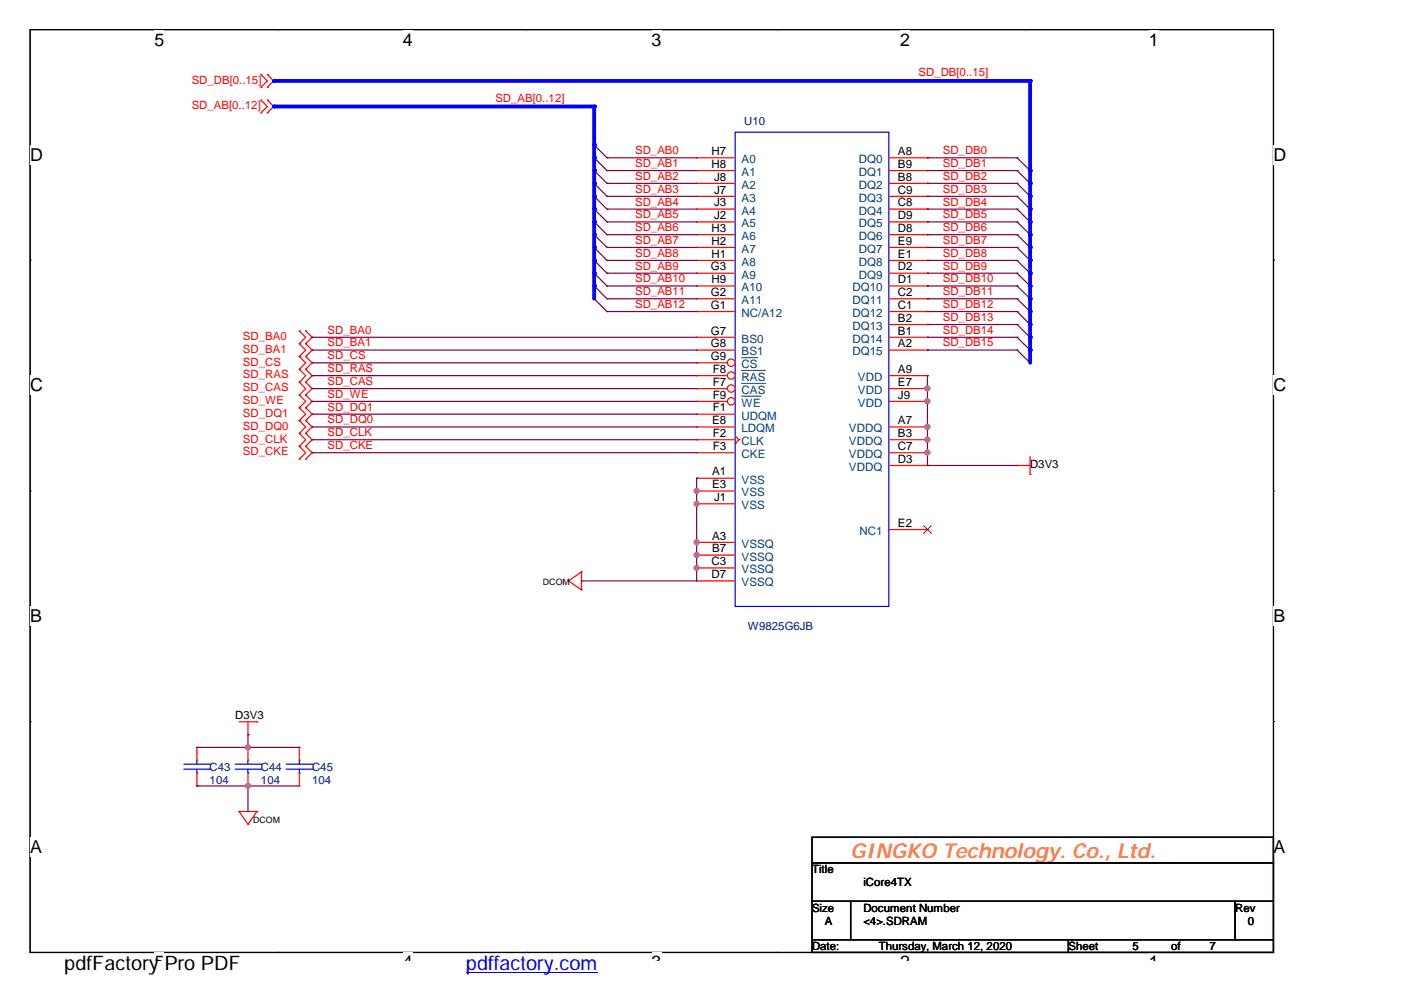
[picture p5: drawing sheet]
<svg xmlns="http://www.w3.org/2000/svg" width="297mm" height="210mm" viewBox="0 0 297 210" stroke-linecap="round" stroke-linejoin="round" font-family="sans-serif">
<path d="M6.4 6.3h263.6v195.6h-263.6z" fill="none" stroke="#000" stroke-width=".25"/>
<g fill="#fff">
<path d="M32.7 6.3h2.1v4.2h-2.1z"/>
<path d="M32.7 201.9h2.1v1.7h-2.1z"/>
</g>
<path d="M59.1 6.3h.1M59.1 201.9h.1" fill="none" stroke="#000" stroke-width=".25"/>
<g fill="#fff">
<path d="M85.4 6.3h2.1v4.2h-2.1z"/>
<path d="M85.4 201.9h2.1v1.7h-2.1z"/>
</g>
<path d="M111.8 6.3h.1M111.8 201.9h.1" fill="none" stroke="#000" stroke-width=".25"/>
<g fill="#fff">
<path d="M138.1 6.3h2.2v4.2h-2.2z"/>
<path d="M138.1 201.9h2.2v1.7h-2.2z"/>
</g>
<path d="M164.5 6.3h.1M164.5 201.9h.1" fill="none" stroke="#000" stroke-width=".25"/>
<g fill="#fff">
<path d="M190.9 6.3h2.1v4.2h-2.1z"/>
<path d="M190.9 201.9h2.1v1.7h-2.1z"/>
</g>
<path d="M217.3 6.3h.1M217.3 201.9h.1" fill="none" stroke="#000" stroke-width=".25"/>
<g fill="#fff">
<path d="M243.6 6.3h2.1v4.2h-2.1z"/>
<path d="M243.6 201.9h2.1v1.7h-2.1z"/>
<path d="M6.4 30.7h2.7v4.2h-2.7z"/>
<path d="M270 30.7h2.8v4.2h-2.8z"/>
<path d="M6.4 79.6h2.7v4.2h-2.7z"/>
<path d="M270 79.6h2.8v4.2h-2.8z"/>
</g>
<path d="M6.4 55.2h.1M270 55.2h.1" fill="none" stroke="#000" stroke-width=".25"/>
<g fill="#fff">
<path d="M6.4 128.5h2.5v4.3h-2.5z"/>
<path d="M270 128.5h2.5v4.3h-2.5z"/>
</g>
<path d="M6.4 104.1h.1M270 104.1h.1" fill="none" stroke="#000" stroke-width=".25"/>
<g fill="#fff">
<path d="M6.4 177.4h2.6v4.3h-2.6z"/>
<path d="M270 177.4h2.6v4.3h-2.6z"/>
</g>
<path d="M6.4 153h.1M270 153h.1M172.2 177.5h97.8v5.4h-97.8zM172.2 182.9h97.8v8.2h-97.8zM172.2 191.1h8.1v8.1h-8.1zM172.2 199.2h54.3v2.7h-54.3zM180.3 191.1h81.6v8.1h-81.6zM226.5 199.2h43.5v2.7h-43.5zM261.9 191.1h8.1v8.1h-8.1z" fill="none" stroke="#000" stroke-width=".25"/>
<g fill="none" stroke="#f00" stroke-width=".25">
<path d="M55.3 15.8h.1M55.3 18.5h.1M55.3 15.8l1.4 1.4-1.4 1.3M56.7 18.5h.1M56.7 15.8h.1M56.7 15.8l1.3 1.4-1.3 1.3M55.3 21.2h.1M55.3 23.9h.1M55.3 21.2l1.4 1.4-1.4 1.3M56.7 23.9h.1M56.7 21.2h.1M56.7 21.2l1.3 1.4-1.3 1.3"/>
<path d="M147.7 33.5h.1M147.7 36.2h.1M147.7 38.9h.1M147.7 33.5h8.2M147.7 36.2h8.2M147.7 38.9h8.2M147.7 41.6h.1M147.7 44.3h.1M147.7 47h.1M147.7 49.8h.1M147.7 52.5h.1M147.7 55.2h.1"/>
<path d="M147.7 57.9h.1M147.7 41.6h8.2M147.7 44.3h8.2M147.7 47h8.2M147.7 49.8h8.2M147.7 52.5h8.2M147.7 55.2h8.2M147.7 57.9h8.2M63.5 70.2h.1M63.5 72.9h.1M63.5 75.6h.1M63.5 78.3h.1"/>
<path d="M63.5 70.2l1.3 1.3-1.3 1.4M63.5 72.9l1.3 1.3-1.3 1.4M63.5 75.6l1.3 1.3-1.3 1.4M63.5 78.3l1.3 1.3-1.3 1.4M64.8 72.9h.1M64.8 70.2h.1M64.8 75.6h.1M64.8 78.3h.1M64.8 70.2l1.4 1.3-1.4 1.4M64.8 72.9l1.4 1.3-1.4 1.4M64.8 75.6l1.4 1.3-1.4 1.4M64.8 78.3l1.4 1.3-1.4 1.4"/>
<path d="M147.7 60.6h.1M147.7 63.3h.1M147.7 71.5h.1M147.7 74.2h.1M147.7 60.6h8.2M147.7 63.3h8.2M147.7 71.5h8.2M147.7 74.2h8.2M63.5 81h.1M63.5 83.7h.1M63.5 86.5h.1M63.5 89.2h.1"/>
<path d="M63.5 91.9h.1M63.5 94.6h.1M63.5 97.3h.1M63.5 81l1.3 1.4-1.3 1.3M63.5 83.7l1.3 1.4-1.3 1.4M63.5 86.5l1.3 1.3-1.3 1.4M63.5 89.2l1.3 1.3-1.3 1.4M63.5 91.9l1.3 1.3-1.3 1.4M63.5 94.6l1.3 1.4-1.3 1.3M64.8 81h.1M64.8 83.7h.1M64.8 86.5h.1"/>
<path d="M64.8 89.2h.1M64.8 91.9h.1M64.8 94.6h.1M64.8 97.3h.1M64.8 81l1.4 1.4-1.4 1.3M64.8 83.7l1.4 1.4-1.4 1.4M64.8 86.5l1.4 1.3-1.4 1.4M64.8 89.2l1.4 1.3-1.4 1.4M64.8 91.9l1.4 1.3-1.4 1.4M64.8 94.6l1.4 1.4-1.4 1.3M215.6 98.7h.1M215.6 98.7h2.8"/>
<path d="M218.4 96.8v3.8M218.4 100.6h.1M120.5 123.2h.1M120.5 123.2l2.8 1.9M123.3 121.3h.1M123.3 125.1h.1M123.3 121.3l-2.8 1.9M123.3 121.3v3.8M41.7 158.5h.1M41.7 158.5v2.7M50.7 153h3.8M52.6 155.8h.1"/>
<path d="M52.6 153v2.8M54.5 153h.1M41.7 166.6h.1M41.7 163.9v2.7M50.7 172.1h.1M50.7 172.1l1.9 2.7M50.7 172.1h3.8M52.6 174.8h.1M54.5 172.1h.1M54.5 172.1l-1.9 2.7"/>
</g>
<g fill="none" stroke="#800040" stroke-width=".25">
<path d="M126 30.7h.1M126 33.5h.1M126 36.2h.1M126 38.9h.1M126 30.7l2.7 2.8M126 33.5l2.7 2.7M126 36.2l2.7 2.7M126 38.9l2.7 2.7M215.6 33.5h.1M215.6 36.2h.1M215.6 38.9h.1M215.6 33.5l2.8 2.7"/>
<path d="M215.6 36.2l2.8 2.7M215.6 38.9l2.8 2.7M126 41.6h.1M126 44.3h.1M126 47h.1M126 49.8h.1M126 52.5h.1M126 55.2h.1M126 57.9h.1M126 41.6l2.7 2.7M126 44.3l2.7 2.7M126 47l2.7 2.8"/>
<path d="M126 49.8l2.7 2.7M126 52.5l2.7 2.7M126 55.2l2.7 2.7M126 57.9l2.7 2.7M215.6 41.6h.1M215.6 44.3h.1M215.6 47h.1M215.6 49.8h.1M215.6 52.5h.1M215.6 55.2h.1M215.6 57.9h.1M215.6 41.6l2.8 2.7"/>
<path d="M215.6 44.3l2.8 2.7M215.6 47l2.8 2.8M215.6 49.8l2.8 2.7M215.6 52.5l2.8 2.7M215.6 55.2l2.8 2.7M215.6 57.9l2.8 2.7M126 60.6h.1M126 63.3h.1M126 60.6l2.7 2.7M126 63.3l2.7 2.8M215.6 60.6h.1M215.6 63.3h.1"/>
<path d="M215.6 66.1h.1M215.6 68.8h.1M215.6 71.5h.1M215.6 74.2h.1M215.6 60.6l2.8 2.7M215.6 63.3l2.8 2.8M215.6 66.1l2.8 2.7M215.6 68.8l2.8 2.7M215.6 71.5l2.8 2.7M215.6 74.2l2.8 2.7"/>
</g>
<path d="M155.9 28h32.6v100.6h-32.6zM39 163.1h5.4M39 162h5.4M41.7 161.2h.1M41.7 163.9h.1M41.7 161.2v.8M41.7 163.1v.8M44.4 163.1h.1M44.4 162h.1" fill="none" stroke="#00f" stroke-width=".25"/>
<circle cx="155" cy="76.9" r=".8" fill="#fff" stroke="#f00" stroke-width=".25"/>
<path d="M147.7 76.9h.1M147.7 76.9h6.5" fill="none" stroke="#f00" stroke-width=".25"/>
<path d="M157.2 75.8h3.5" fill="none" stroke="#004080" stroke-width=".21"/>
<circle cx="155" cy="79.6" r=".8" fill="#fff" stroke="#f00" stroke-width=".25"/>
<path d="M147.7 79.6h.1M147.7 79.6h6.5" fill="none" stroke="#f00" stroke-width=".25"/>
<path d="M157.2 78.5h5.1" fill="none" stroke="#004080" stroke-width=".21"/>
<circle cx="155" cy="82.4" r=".8" fill="#fff" stroke="#f00" stroke-width=".25"/>
<path d="M147.7 82.4h.1M147.7 82.4h6.5" fill="none" stroke="#f00" stroke-width=".25"/>
<path d="M157.2 81.3h5.1" fill="none" stroke="#004080" stroke-width=".21"/>
<circle cx="155" cy="85.1" r=".8" fill="#fff" stroke="#f00" stroke-width=".25"/>
<g fill="none" stroke="#f00" stroke-width=".25">
<path d="M188.5 33.5h8.1M188.5 36.2h8.1M188.5 38.9h8.1M196.6 33.5h.1M196.6 36.2h.1M196.6 38.9h.1M188.5 41.6h8.1M188.5 44.3h8.1M188.5 47h8.1M188.5 49.8h8.1M188.5 52.5h8.1M188.5 55.2h8.1"/>
<path d="M188.5 57.9h8.1M196.6 41.6h.1M196.6 44.3h.1M196.6 47h.1M196.6 49.8h.1M196.6 52.5h.1M196.6 55.2h.1M196.6 57.9h.1M147.7 66.1h.1M147.7 66.1h8.2M188.5 60.6h8.1M188.5 63.3h8.1"/>
<path d="M188.5 66.1h8.1M188.5 68.8h8.1M188.5 71.5h8.1M188.5 74.2h8.1M188.5 79.6h8.1M196.6 60.6h.1M196.6 63.3h.1M196.6 66.1h.1M196.6 68.8h.1M196.6 71.5h.1M196.6 74.2h.1M196.6 79.6h.1"/>
<path d="M147.7 85.1h.1M147.7 87.8h.1M147.7 90.5h.1M147.7 93.2h.1M147.7 96h.1M147.7 85.1h6.5M147.7 87.8h8.2M147.7 90.5h8.2M147.7 93.2h8.2M147.7 96h8.2M155.9 94h.1M155.9 92.4l.8 .8"/>
<path d="M156.7 93.2h.1M156.7 93.2l-.8 .8M188.5 85.1h8.1M188.5 90.5h8.1M188.5 93.2h8.1M188.5 96h8.1M188.5 82.4h8.1M188.5 98.7h8.1M196.6 82.4h.1M196.6 85.1h.1M196.6 90.5h.1M196.6 93.2h.1"/>
<path d="M196.6 96h.1M196.6 98.7h.1M147.7 101.4h.1M147.7 104.1h.1M147.7 115h.1M147.7 117.7h.1M147.7 106.8h.1M147.7 101.4h8.2M147.7 104.1h8.2M147.7 115h8.2M147.7 117.7h8.2M147.7 106.8h8.2"/>
<path d="M188.5 112.3h8.1M196.6 112.3h.1M147.7 120.4h.1M147.7 123.2h.1M147.7 120.4h8.2M147.7 123.2h8.2M52.6 158.5h.1M52.6 158.5v2.7M63.5 158.5h.1M63.5 158.5v2.7M52.6 166.6h.1M52.6 163.9v2.7"/>
<path d="M63.5 166.6h.1M63.5 163.9v2.7"/>
</g>
<path d="M157.2 84h4.1" fill="none" stroke="#004080" stroke-width=".21"/>
<path d="M195.8 111.5l1.7 1.6M197.4 111.5l-1.6 1.6" fill="none" stroke="#804000" stroke-width=".21"/>
<g fill="none" stroke="#00f" stroke-width=".25">
<path d="M49.9 163.1h5.4M49.9 162h5.4M52.6 161.2h.1M52.6 163.9h.1M52.6 161.2v.8M52.6 163.1v.8M55.3 163.1h.1M55.3 162h.1M60.7 163.1h5.5M60.7 162h5.5M63.5 161.2h.1M63.5 163.9h.1"/>
<path d="M63.5 161.2v.8M63.5 163.1v.8M66.2 163.1h.1M66.2 162h.1"/>
</g>
<path d="M58 17.2h160.4" fill="none" stroke="#00f" stroke-width=".8"/>
<circle cx="58" cy="17.2" r=".4" fill="#00f"/>
<path d="M218.4 17.2v19" fill="none" stroke="#00f" stroke-width=".8"/>
<circle cx="218.4" cy="17.2" r=".4" fill="#00f"/>
<path d="M58 22.6h68" fill="none" stroke="#00f" stroke-width=".8"/>
<circle cx="58" cy="22.6" r=".4" fill="#00f"/>
<path d="M126 22.6v8.1" fill="none" stroke="#00f" stroke-width=".8"/>
<circle cx="126" cy="22.6" r=".4" fill="#00f"/>
<path d="M126 30.7v2.8" fill="none" stroke="#00f" stroke-width=".8"/>
<circle cx="126" cy="30.7" r=".4" fill="#00f"/>
<path d="M126 33.5v2.7" fill="none" stroke="#00f" stroke-width=".8"/>
<circle cx="126" cy="33.5" r=".4" fill="#00f"/>
<path d="M128.7 33.5h.1M128.7 33.5h19M196.6 33.5h.1M196.6 33.5h19" fill="none" stroke="#800040" stroke-width=".25"/>
<path d="M126 36.2v2.7" fill="none" stroke="#00f" stroke-width=".8"/>
<circle cx="126" cy="36.2" r=".4" fill="#00f"/>
<path d="M128.7 36.2h.1M128.7 36.2h19M196.6 36.2h.1M196.6 36.2h19" fill="none" stroke="#800040" stroke-width=".25"/>
<path d="M218.4 36.2v2.7" fill="none" stroke="#00f" stroke-width=".8"/>
<circle cx="218.4" cy="36.2" r=".4" fill="#00f"/>
<path d="M126 38.9v2.7" fill="none" stroke="#00f" stroke-width=".8"/>
<circle cx="126" cy="38.9" r=".4" fill="#00f"/>
<path d="M128.7 38.9h.1M128.7 38.9h19M196.6 38.9h.1M196.6 38.9h19" fill="none" stroke="#800040" stroke-width=".25"/>
<path d="M218.4 38.9v2.7" fill="none" stroke="#00f" stroke-width=".8"/>
<circle cx="218.4" cy="38.9" r=".4" fill="#00f"/>
<path d="M126 41.6v2.7" fill="none" stroke="#00f" stroke-width=".8"/>
<circle cx="126" cy="41.6" r=".4" fill="#00f"/>
<path d="M128.7 41.6h.1M128.7 41.6h19M196.6 41.6h.1M196.6 41.6h19" fill="none" stroke="#800040" stroke-width=".25"/>
<path d="M218.4 41.6v2.7" fill="none" stroke="#00f" stroke-width=".8"/>
<circle cx="218.4" cy="41.6" r=".4" fill="#00f"/>
<path d="M126 44.3v2.7" fill="none" stroke="#00f" stroke-width=".8"/>
<circle cx="126" cy="44.3" r=".4" fill="#00f"/>
<path d="M128.7 44.3h.1M128.7 44.3h19M196.6 44.3h.1M196.6 44.3h19" fill="none" stroke="#800040" stroke-width=".25"/>
<path d="M218.4 44.3v2.7" fill="none" stroke="#00f" stroke-width=".8"/>
<circle cx="218.4" cy="44.3" r=".4" fill="#00f"/>
<path d="M126 47v2.8" fill="none" stroke="#00f" stroke-width=".8"/>
<circle cx="126" cy="47" r=".4" fill="#00f"/>
<path d="M128.7 47h.1M128.7 47h19M196.6 47h.1M196.6 47h19" fill="none" stroke="#800040" stroke-width=".25"/>
<path d="M218.4 47v2.8" fill="none" stroke="#00f" stroke-width=".8"/>
<circle cx="218.4" cy="47" r=".4" fill="#00f"/>
<path d="M126 49.8v2.7" fill="none" stroke="#00f" stroke-width=".8"/>
<circle cx="126" cy="49.8" r=".4" fill="#00f"/>
<path d="M128.7 49.8h.1M128.7 49.8h19M196.6 49.8h.1M196.6 49.8h19" fill="none" stroke="#800040" stroke-width=".25"/>
<path d="M218.4 49.8v2.7" fill="none" stroke="#00f" stroke-width=".8"/>
<circle cx="218.4" cy="49.8" r=".4" fill="#00f"/>
<path d="M126 52.5v2.7" fill="none" stroke="#00f" stroke-width=".8"/>
<circle cx="126" cy="52.5" r=".4" fill="#00f"/>
<path d="M128.7 52.5h.1M128.7 52.5h19M196.6 52.5h.1M196.6 52.5h19" fill="none" stroke="#800040" stroke-width=".25"/>
<path d="M218.4 52.5v2.7" fill="none" stroke="#00f" stroke-width=".8"/>
<circle cx="218.4" cy="52.5" r=".4" fill="#00f"/>
<path d="M126 55.2v2.7" fill="none" stroke="#00f" stroke-width=".8"/>
<circle cx="126" cy="55.2" r=".4" fill="#00f"/>
<path d="M128.7 55.2h.1M128.7 55.2h19M196.6 55.2h.1M196.6 55.2h19" fill="none" stroke="#800040" stroke-width=".25"/>
<path d="M218.4 55.2v2.7" fill="none" stroke="#00f" stroke-width=".8"/>
<circle cx="218.4" cy="55.2" r=".4" fill="#00f"/>
<path d="M126 57.9v2.7" fill="none" stroke="#00f" stroke-width=".8"/>
<circle cx="126" cy="57.9" r=".4" fill="#00f"/>
<path d="M128.7 57.9h.1M128.7 57.9h19M196.6 57.9h.1M196.6 57.9h19" fill="none" stroke="#800040" stroke-width=".25"/>
<path d="M218.4 57.9v2.7" fill="none" stroke="#00f" stroke-width=".8"/>
<circle cx="218.4" cy="57.9" r=".4" fill="#00f"/>
<path d="M126 60.6v2.7" fill="none" stroke="#00f" stroke-width=".8"/>
<circle cx="126" cy="60.6" r=".4" fill="#00f"/>
<path d="M128.7 60.6h.1M128.7 60.6h19M196.6 60.6h.1M196.6 60.6h19" fill="none" stroke="#800040" stroke-width=".25"/>
<path d="M218.4 60.6v2.7" fill="none" stroke="#00f" stroke-width=".8"/>
<circle cx="218.4" cy="60.6" r=".4" fill="#00f"/>
<path d="M128.7 63.3h.1M128.7 63.3h19M196.6 63.3h.1M196.6 63.3h19" fill="none" stroke="#800040" stroke-width=".25"/>
<path d="M218.4 63.3v2.8" fill="none" stroke="#00f" stroke-width=".8"/>
<circle cx="218.4" cy="63.3" r=".4" fill="#00f"/>
<path d="M128.7 66.1h.1M128.7 66.1h19M196.6 66.1h.1M196.6 66.1h19" fill="none" stroke="#800040" stroke-width=".25"/>
<path d="M218.4 66.1v2.7" fill="none" stroke="#00f" stroke-width=".8"/>
<circle cx="218.4" cy="66.1" r=".4" fill="#00f"/>
<path d="M196.6 68.8h.1M196.6 68.8h19" fill="none" stroke="#800040" stroke-width=".25"/>
<path d="M218.4 68.8v2.7" fill="none" stroke="#00f" stroke-width=".8"/>
<circle cx="218.4" cy="68.8" r=".4" fill="#00f"/>
<path d="M66.2 71.5h.1M66.2 71.5h81.5M196.6 71.5h.1M196.6 71.5h19" fill="none" stroke="#800040" stroke-width=".25"/>
<path d="M218.4 71.5v2.7" fill="none" stroke="#00f" stroke-width=".8"/>
<circle cx="218.4" cy="71.5" r=".4" fill="#00f"/>
<path d="M66.2 74.2h.1M66.2 74.2h81.5M196.6 74.2h.1M196.6 74.2h19" fill="none" stroke="#800040" stroke-width=".25"/>
<path d="M218.4 74.2v2.7" fill="none" stroke="#00f" stroke-width=".8"/>
<circle cx="218.4" cy="74.2" r=".4" fill="#00f"/>
<g fill="none" stroke="#800040" stroke-width=".25">
<path d="M66.2 76.9h.1M66.2 79.6h.1M66.2 76.9h81.5M66.2 79.6h81.5M196.6 79.6h.1M196.6 79.6v19.1M66.2 82.4h.1M66.2 85.1h.1M66.2 87.8h.1M66.2 90.5h.1M66.2 93.2h.1M66.2 96h.1"/>
<path d="M66.2 82.4h81.5M66.2 85.1h81.5M66.2 87.8h81.5M66.2 90.5h81.5M66.2 93.2h81.5M66.2 96h81.5M196.6 82.4h.1M196.6 85.1h.1M196.6 90.5h.1M196.6 93.2h.1M196.6 96h.1M196.6 98.7h.1"/>
<path d="M196.6 98.7h19M147.7 101.4h.1M147.7 104.1h.1M147.7 106.8h.1M147.7 115h.1M147.7 117.7h.1M147.7 101.4v21.8h-24.4M123.3 123.2h.1M147.7 120.4h.1M41.7 158.5h.1M41.7 158.5h21.8M52.6 155.8h.1"/>
<path d="M52.6 158.5h.1M52.6 155.8v2.7M41.7 166.6h.1M41.7 166.6h21.8M52.6 166.6h.1M52.6 166.6v5.5"/>
</g>
<g fill="#f0f" stroke="#f0f" stroke-width=".25">
<circle cx="196.6" cy="85.1" r=".54"/>
<circle cx="196.6" cy="82.3" r=".52"/>
<circle cx="196.6" cy="93.2" r=".52"/>
<circle cx="196.6" cy="90.5" r=".54"/>
<circle cx="196.6" cy="95.9" r=".52"/>
<circle cx="147.7" cy="104.1" r=".52"/>
<circle cx="147.7" cy="106.8" r=".51"/>
<circle cx="147.7" cy="117.7" r=".52"/>
<circle cx="147.7" cy="115" r=".52"/>
<circle cx="147.7" cy="120.4" r=".51"/>
<circle cx="52.6" cy="158.4" r=".52"/>
<circle cx="52.6" cy="166.6" r=".52"/>
</g>
<path d="M98.8 206.2h27.8" fill="none" stroke="#00f" stroke-width=".21"/>
<text font-size="4.3" fill="#ff8000" x="180.3" y="181.8">GINGKO Technology. Co., Ltd.</text>
<text font-size="4.2" x="13.6" y="205.6">pdfFactory</text>
<text font-size="4.2" fill="#00f" x="98.8" y="205.6">pdffactory.com</text>
<g font-size="3.8">
<text x="32.7" y="9.7">5</text>
<text x="85.4" y="9.7">4</text>
<text x="138.1" y="9.7">3</text>
<text x="190.9" y="9.7">2</text>
<text x="243.6" y="9.7">1</text>
<text x="6.4" y="34.1">D</text>
<text x="270" y="34.1">D</text>
<text x="6.4" y="83">C</text>
<text x="270" y="83">C</text>
<text x="6.4" y="131.9">B</text>
<text x="270" y="131.9">B</text>
<text x="6.4" y="180.8">A</text>
<text x="270" y="180.8">A</text>
<text x="32.7" y="205.3">5Pro PDF</text>
<text x="85.4" y="205.3">4</text>
<text x="138.1" y="205.3">3</text>
<text x="190.9" y="205.3">2</text>
<text x="243.6" y="205.3">1</text>
</g>
<g font-size="2.5">
<text x="150.8" y="32.9">H7</text>
<text x="150.8" y="35.6">H8</text>
<text x="190.4" y="32.9">A8</text>
<text x="190.4" y="35.6">B9</text>
<text x="151.4" y="38.3">J8</text>
<text x="151.4" y="41">J7</text>
<text x="190.4" y="38.3">B8</text>
<text x="190.4" y="41">C9</text>
<text x="151.4" y="43.7">J3</text>
<text x="151.4" y="46.5">J2</text>
<text x="190.4" y="43.7">C8</text>
<text x="190.4" y="46.5">D9</text>
<text x="150.8" y="49.2">H3</text>
<text x="150.8" y="51.9">H2</text>
<text x="190.4" y="49.2">D8</text>
<text x="190.4" y="51.9">E9</text>
<text x="150.7" y="57.3">G3</text>
<text x="150.8" y="54.6">H1</text>
<text x="190.4" y="54.6">E1</text>
<text x="190.4" y="57.3">D2</text>
<text x="150.7" y="62.8">G2</text>
<text x="150.7" y="65.5">G1</text>
<text x="150.8" y="60">H9</text>
<text x="190.4" y="60">D1</text>
<text x="190.4" y="62.8">C2</text>
<text x="190.4" y="65.5">C1</text>
<text x="150.7" y="70.9">G7</text>
<text x="190.4" y="68.2">B2</text>
<text x="190.4" y="70.9">B1</text>
<text x="150.7" y="73.6">G8</text>
<text x="150.7" y="76.3">G9</text>
<text x="190.4" y="73.6">A2</text>
<text x="151.1" y="79.1">F8</text>
<text x="151.1" y="81.8">F7</text>
<text x="190.4" y="79.1">A9</text>
<text x="190.4" y="81.8">E7</text>
<text x="151" y="89.9">E8</text>
<text x="151.1" y="84.5">F9</text>
<text x="151.1" y="87.2">F1</text>
<text x="190.4" y="84.5">J9</text>
<text x="190.4" y="89.9">A7</text>
<text x="151.1" y="92.6">F2</text>
<text x="151.1" y="95.4">F3</text>
<text x="190.4" y="92.6">B3</text>
<text x="190.4" y="95.4">C7</text>
<text x="151" y="100.8">A1</text>
<text x="190.4" y="98.1">D3</text>
<text x="151" y="103.5">E3</text>
<text x="151.4" y="106.2">J1</text>
<text x="190.4" y="111.7">E2</text>
<text x="150.8" y="119.8">C3</text>
<text x="151" y="114.4">A3</text>
<text x="151" y="117.1">B7</text>
<text x="150.8" y="122.6">D7</text>
</g>
<g font-size="2.5" fill="#004080">
<text x="157.2" y="34.6">A0</text>
<text x="182.1" y="34.6">DQ0</text>
<text x="157.2" y="37.3">A1</text>
<text x="157.2" y="40">A2</text>
<text x="182.1" y="37.3">DQ1</text>
<text x="182.1" y="40">DQ2</text>
<text x="157.2" y="42.8">A3</text>
<text x="157.2" y="45.5">A4</text>
<text x="182.1" y="42.8">DQ3</text>
<text x="182.1" y="45.5">DQ4</text>
<text x="157.2" y="48.2">A5</text>
<text x="157.2" y="50.9">A6</text>
<text x="157.2" y="53.6">A7</text>
<text x="182.1" y="48.2">DQ5</text>
<text x="182.1" y="50.9">DQ6</text>
<text x="182.1" y="53.6">DQ7</text>
<text x="157.2" y="56.4">A8</text>
<text x="157.2" y="59.1">A9</text>
<text x="182.1" y="56.4">DQ8</text>
<text x="182.1" y="59.1">DQ9</text>
<text x="157.2" y="61.8">A10</text>
<text x="157.2" y="64.5">A11</text>
<text x="180.7" y="61.8">DQ10</text>
<text x="180.7" y="64.5">DQ11</text>
<text x="157.2" y="67.2">NC/A12</text>
<text x="180.7" y="67.2">DQ12</text>
<text x="180.7" y="69.9">DQ13</text>
<text x="157.2" y="72.7">BS0</text>
<text x="157.2" y="75.4">BS1</text>
<text x="180.7" y="72.7">DQ14</text>
<text x="180.7" y="75.4">DQ15</text>
<text x="157.2" y="78.1">CS</text>
<text x="157.2" y="80.8">RAS</text>
<text x="157.2" y="83.5">CAS</text>
<text x="181.9" y="80.8">VDD</text>
<text x="181.9" y="83.5">VDD</text>
<text x="157.2" y="86.2">WE</text>
<text x="157.2" y="89">UDQM</text>
<text x="181.9" y="86.2">VDD</text>
<text x="157.2" y="91.7">LDQM</text>
<text x="157.2" y="94.4">CLK</text>
<text x="180" y="91.7">VDDQ</text>
<text x="180" y="94.4">VDDQ</text>
<text x="157.2" y="97.1">CKE</text>
<text x="180" y="97.1">VDDQ</text>
<text x="180" y="99.8">VDDQ</text>
<text x="157.2" y="102.5">VSS</text>
<text x="157.2" y="105.3">VSS</text>
<text x="157.2" y="108">VSS</text>
<text x="182.2" y="113.4">NC1</text>
<text x="157.2" y="116.1">VSSQ</text>
<text x="157.2" y="118.8">VSSQ</text>
<text x="157.2" y="121.6">VSSQ</text>
<text x="157.2" y="124.3">VSSQ</text>
</g>
<g font-size="2.4" fill="#f00">
<text x="40.6" y="17.7">SD_DB[0..15]</text>
<text x="194.7" y="16.1">SD_DB[0..15]</text>
<text x="40.6" y="23.2">SD_AB[0..12]</text>
<text x="105" y="21.6">SD_AB[0..12]</text>
<text x="134.7" y="32.7">SD_AB0</text>
<text x="134.7" y="35.4">SD_AB1</text>
<text x="199.9" y="32.7">SD_DB0</text>
<text x="199.9" y="35.4">SD_DB1</text>
<text x="134.7" y="38.1">SD_AB2</text>
<text x="134.7" y="40.9">SD_AB3</text>
<text x="199.9" y="38.1">SD_DB2</text>
<text x="199.9" y="40.9">SD_DB3</text>
<text x="134.7" y="43.6">SD_AB4</text>
<text x="134.7" y="46.3">SD_AB5</text>
<text x="199.9" y="43.6">SD_DB4</text>
<text x="199.9" y="46.3">SD_DB5</text>
<text x="134.7" y="49">SD_AB6</text>
<text x="134.7" y="51.7">SD_AB7</text>
<text x="199.9" y="49">SD_DB6</text>
<text x="199.9" y="51.7">SD_DB7</text>
<text x="134.7" y="54.5">SD_AB8</text>
<text x="134.7" y="57.2">SD_AB9</text>
<text x="134.7" y="59.9">SD_AB10</text>
<text x="199.9" y="54.5">SD_DB8</text>
<text x="199.9" y="57.2">SD_DB9</text>
<text x="199.9" y="59.9">SD_DB10</text>
<text x="134.7" y="62.6">SD_AB11</text>
<text x="134.7" y="65.3">SD_AB12</text>
<text x="199.9" y="62.6">SD_DB11</text>
<text x="199.9" y="65.3">SD_DB12</text>
<text x="69.5" y="70.8">SD_BA0</text>
<text x="199.9" y="68">SD_DB13</text>
<text x="199.9" y="70.8">SD_DB14</text>
<text x="51.5" y="72.1">SD_BA0</text>
<text x="51.5" y="74.8">SD_BA1</text>
<text x="51.5" y="77.5">SD_CS</text>
<text x="69.5" y="73.5">SD_BA1</text>
<text x="69.5" y="76.2">SD_CS</text>
<text x="199.9" y="73.5">SD_DB15</text>
<text x="51.5" y="80.2">SD_RAS</text>
<text x="51.5" y="82.9">SD_CAS</text>
<text x="69.5" y="78.9">SD_RAS</text>
<text x="69.5" y="81.6">SD_CAS</text>
<text x="51.5" y="85.7">SD_WE</text>
<text x="51.5" y="88.4">SD_DQ1</text>
<text x="69.5" y="84.3">SD_WE</text>
<text x="69.5" y="87.1">SD_DQ1</text>
<text x="69.5" y="89.8">SD_DQ0</text>
<text x="51.5" y="91.1">SD_DQ0</text>
<text x="51.5" y="93.8">SD_CLK</text>
<text x="69.5" y="92.5">SD_CLK</text>
<text x="69.5" y="95.2">SD_CKE</text>
<text x="51.5" y="96.5">SD_CKE</text>
</g>
<g font-size="2.4" fill="#000080">
<text x="157.8" y="26.4">U10</text>
<text x="158.6" y="133.5">W9825G6JB</text>
<text x="44.4" y="163.4">C43</text>
<text x="44.4" y="166.1">104</text>
<text x="55.3" y="163.4">C44</text>
<text x="55.3" y="166.1">104</text>
<text x="66.2" y="163.4">C45</text>
<text x="66.2" y="166.1">104</text>
</g>
<g font-size="2.4">
<text x="218.4" y="99.2">D3V3</text>
<text x="49.9" y="152.5">D3V3</text>
<text x="172.2" y="185.1">Title</text>
<text x="183" y="187.8">iCore4TX</text>
<text x="172.2" y="193.3">Size</text>
<text x="174.9" y="196">A</text>
<text x="183" y="193.3">Document Number</text>
<text x="183" y="196">&lt;4&gt;.SDRAM</text>
<text x="261.9" y="193.3">Rev</text>
<text x="264.6" y="196">0</text>
<text x="172.2" y="201.4">Date:</text>
<text x="186.3" y="201.4">Thursday, March 12, 2020</text>
<text x="226.5" y="201.4">Sheet</text>
<text x="240.1" y="201.4">5</text>
<text x="248.3" y="201.4">of</text>
<text x="256.4" y="201.4">7</text>
</g>
<g font-size="1.9">
<text x="115.1" y="124">DCOM</text>
<text x="53.7" y="174.6">DCOM</text>
</g>
</svg>
